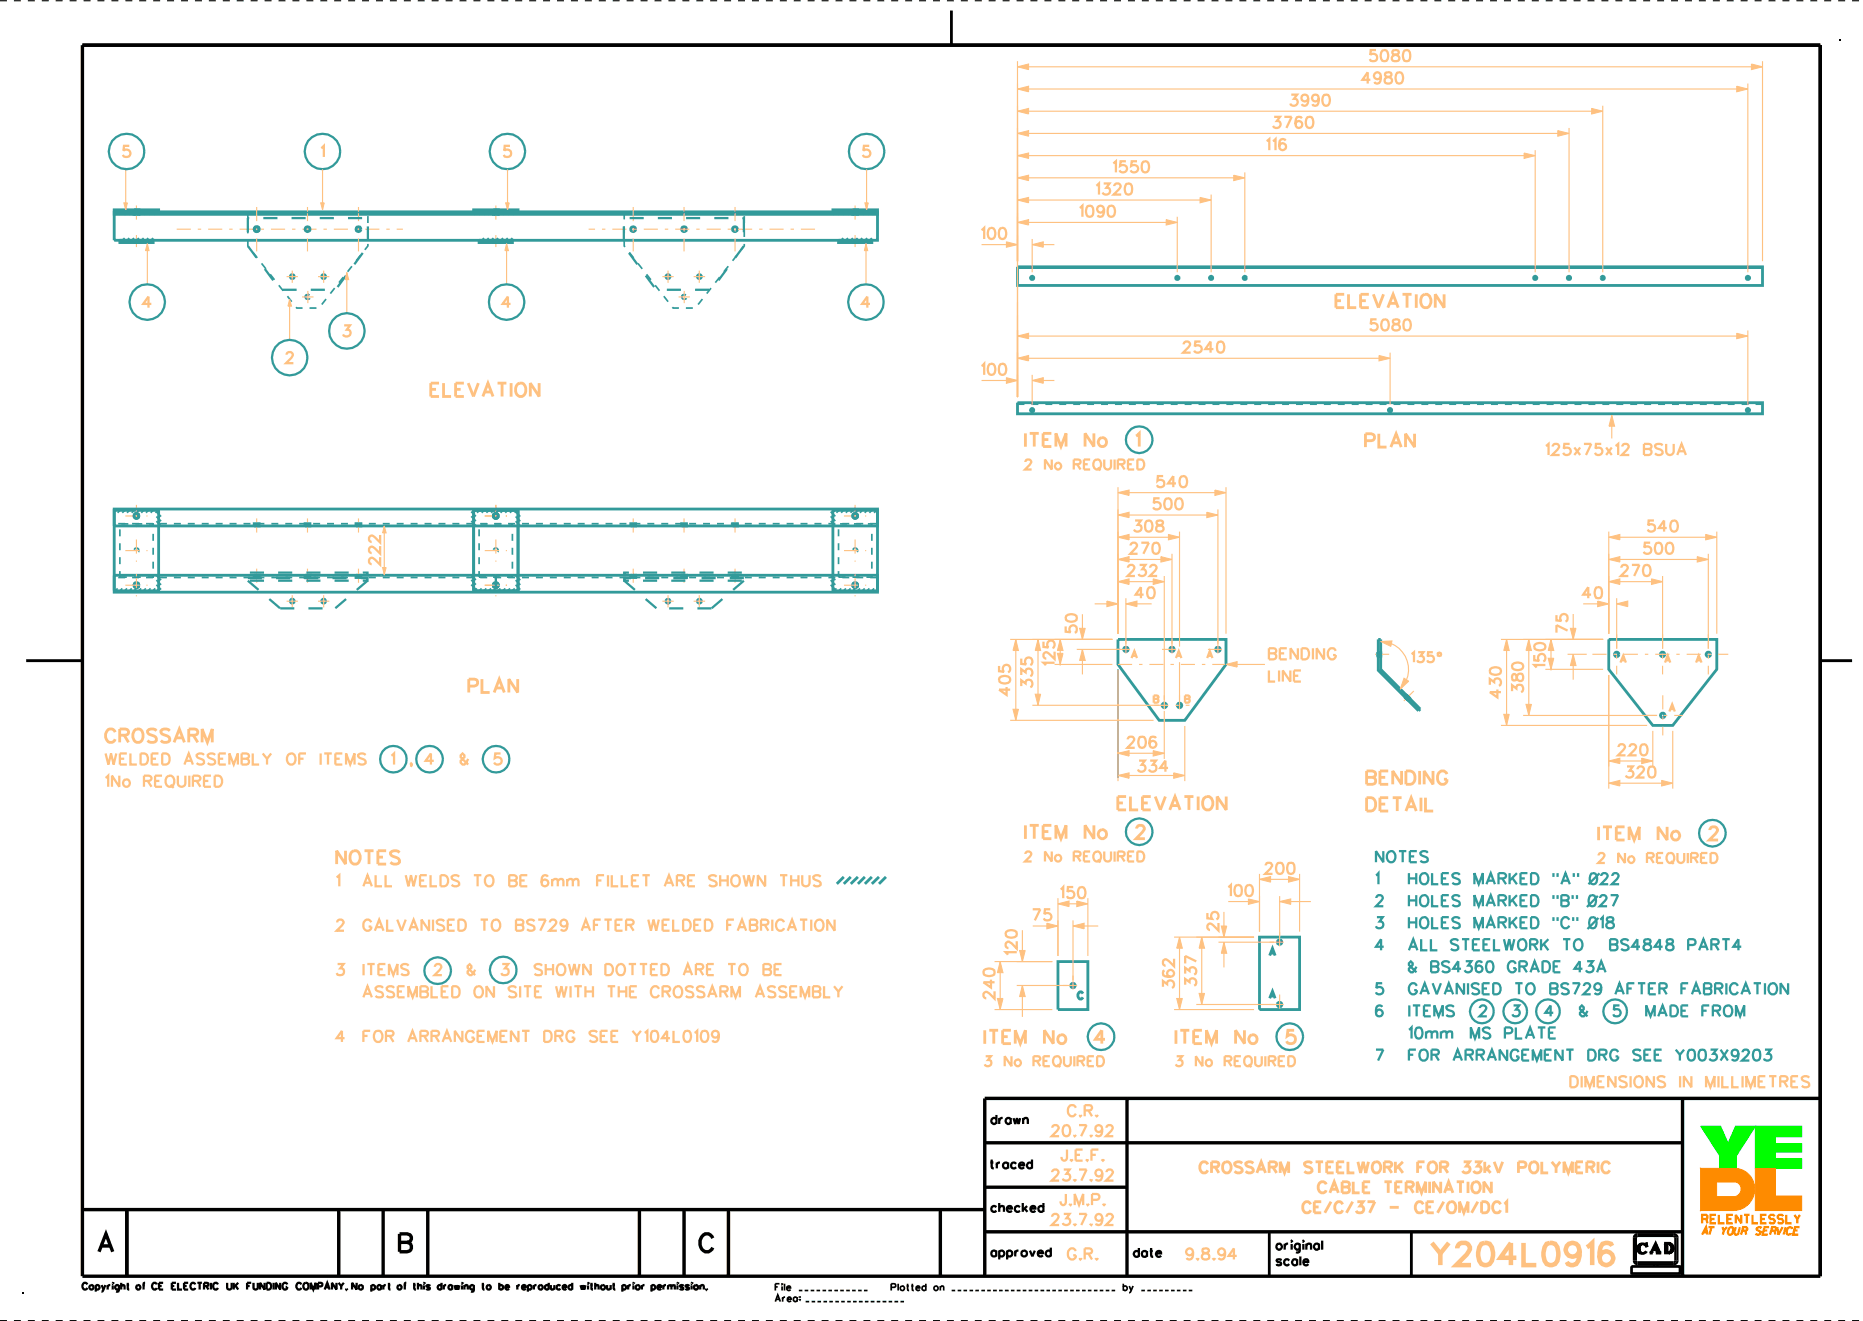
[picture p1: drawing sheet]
<svg xmlns="http://www.w3.org/2000/svg" width="419mm" height="297mm" viewBox="0 0 419 297" stroke-linecap="round" stroke-linejoin="round" font-family="sans-serif">
<g fill="none" stroke="#329a9a" stroke-width=".63" stroke-linecap="butt">
<path d="M25.7 47.7h171.7v6.4h-171.7zM25.7 47.7h171.7v.5h-171.7zM25.7 47.2h10v.5h-10zM27 54.1h7.5v.5h-7.5zM30.1 47.2h1.1v.5h-1.1zM30.1 47.7h1.1v.5h-1.1zM30.2 54.1h1v.5h-1zM106.6 47.2h9.9v.5h-9.9zM107.8 54.1h7.5v.5h-7.5zM111 47.7h1.1v.5h-1.1zM111 47.2h1.1v.5h-1.1zM111 54.1h1.1v.5h-1.1z"/>
<path d="M187.4 47.2h10v.5h-10zM188.6 54.1h7.5v.5h-7.5zM191.8 47.7h1.1v.5h-1.1zM191.8 47.2h1.1v.5h-1.1zM191.9 54.1h1v.5h-1zM228.9 60h167.6v4.2h-167.6zM228.9 90.6h167.6v2.5h-167.6zM25.7 114.8h10v18.1h-10zM25.7 114.5h171.7v3.8h-171.7zM57.2 117.8h1.1v.5h-1.1zM68.6 117.8h1.1v.5h-1.1zM80.1 117.8h1.1v.5h-1.1z"/>
<path d="M106.6 114.8h9.9v18.1h-9.9zM141.9 117.8h1.1v.5h-1.1zM153.3 117.8h1.1v.5h-1.1zM164.8 117.8h1.1v.5h-1.1zM187.4 114.8h10v18.1h-10zM25.7 129.4h171.7v3.8h-171.7zM57.2 129.4h1.1v.5h-1.1zM68.6 129.4h1.1v.5h-1.1zM80.1 129.4h1.1v.5h-1.1zM141.9 129.4h1.1v.5h-1.1zM153.3 129.4h1.1v.5h-1.1zM164.8 129.4h1.1v.5h-1.1z"/>
<path d="M251.5 143.8h24.3v5.7l-9.3 12.6h-5.7l-9.3-12.6zM310 143.8h.6v6.8l8.9 8.9-.4 .4-9.1-9.1zM310 146.7h.6v1h-.6zM310 146.7v1M310.1 146.7v1M310.2 146.7v1M310.3 146.7v1M310.4 146.7v1M310.5 146.7v1M310.6 146.7v1M316 156.8l.4-.4 .7 .7-.4 .4zM316 156.8l.7 .7"/>
<path d="M316.1 156.7l.7 .7M316.1 156.6l.8 .8M316.2 156.6l.7 .7M316.3 156.5l.6 .8M316.3 156.5l.7 .7M316.4 156.5l.6 .7M316.4 156.5l.6 .6M316.4 156.5l.7 .6M316.4 156.4l.7 .7M316.8 157.4l-.7-.6 .6 .7M316.9 157.4l-.8-.7 .7 .7M316.9 157.3l-.7-.7 .7 .8"/>
<path d="M316.9 157.3l-.7-.7 .7 .7M317 157.2l-.7-.7 .7 .7M317.1 157.1l-.7-.7 .7 .7M361.9 143.8h24.3v6.8l-9.9 12.6h-4.5l-9.9-12.6zM189.8 197.3l-1.5 1.5M191.4 197.3l-1.6 1.5M193 197.3l-1.6 1.5M194.6 197.3l-1.6 1.5M196.1 197.3l-1.5 1.5M197.7 197.3l-1.6 1.5M199.3 197.3l-1.6 1.5M238 216.3h6.7v10.8h-6.7z"/>
<path d="M283.3 210.8h9.1v16.3h-9.1z"/>
<circle cx="57.8" cy="51.6" r=".54"/>
<circle cx="57.8" cy="51.6" r=".56"/>
<circle cx="69.2" cy="51.6" r=".53"/>
<circle cx="80.7" cy="51.6" r=".54"/>
<circle cx="142.5" cy="51.6" r=".54"/>
<circle cx="153.9" cy="51.6" r=".54"/>
<circle cx="165.4" cy="51.6" r=".55"/>
<circle cx="232.2" cy="62.5" r=".36"/>
<circle cx="264.9" cy="62.5" r=".36"/>
<circle cx="272.4" cy="62.5" r=".36"/>
<circle cx="280" cy="62.5" r=".37"/>
<circle cx="345.4" cy="62.5" r=".36"/>
<circle cx="353" cy="62.5" r=".36"/>
<circle cx="360.5" cy="62.5" r=".36"/>
<circle cx="393.2" cy="62.5" r=".36"/>
<circle cx="232.2" cy="92.3" r=".37"/>
<circle cx="312.7" cy="92.3" r=".37"/>
<circle cx="393.2" cy="92.3" r=".38"/>
<circle cx="30.7" cy="116.1" r=".56"/>
<circle cx="111.5" cy="116.1" r=".56"/>
<circle cx="192.4" cy="116" r=".55"/>
<circle cx="30.7" cy="131.7" r=".54"/>
<circle cx="111.6" cy="131.7" r=".54"/>
<circle cx="192.4" cy="131.6" r=".53"/>
<circle cx="253.3" cy="146.1" r=".51"/>
<circle cx="261.9" cy="158.7" r=".49"/>
<circle cx="263.6" cy="146.1" r=".5"/>
<circle cx="265.4" cy="158.7" r=".49"/>
<circle cx="274" cy="146.1" r=".51"/>
<circle cx="363.7" cy="147.2" r=".5"/>
<circle cx="374" cy="147.2" r=".49"/>
<circle cx="384.3" cy="147.2" r=".5"/>
<circle cx="374" cy="160.9" r=".48"/>
<circle cx="287.9" cy="212" r=".48"/>
<circle cx="241.4" cy="221.7" r=".49"/>
<circle cx="287.8" cy="226" r=".49"/>
</g>
<g fill="none" stroke="#fec181" stroke-width=".25" stroke-dasharray="3.2 1.6 .8 1.6" stroke-linecap="butt">
<path d="M30.7 46.2v3.6M30.7 55.6v-2.7M39.8 51.6h50.8M57.7 46.6v10M69.2 46.6v10M80.6 46.6v10M111.5 46.2v3.6M111.5 55.6v-2.7M142.5 46.6v10M153.9 46.6v10M165.4 46.6v10M183.3 51.6h-50.9"/>
<path d="M192.4 46.2v3.6M192.4 55.6v-2.7M64.5 62.2h2.5M65.7 60.9v2.7M67.9 66.8h2.6M69.3 65.4v2.8M72.8 60.9v2.7M74.1 62.2h-2.6M149 62.2h2.6M150.3 60.9v2.7M152.7 66.8h2.5M153.9 65.4v2.8"/>
<path d="M157.3 60.9v2.7M158.6 62.2h-2.6M28.2 116.1h5M30.7 113.6v5M57.7 119.8v-3.6M69.2 119.8v-3.6M80.6 119.8v-3.6M109.1 116.1h4.9M111.5 113.6v5M142.5 119.8v-3.6M153.9 119.8v-3.6M165.4 119.8v-3.6"/>
<path d="M189.9 116.1h5M192.4 113.6v5M28.2 131.7h5M28.2 123.9h5M30.7 129.2v5M30.7 121.4v5M57.7 127.9v3.6M64.5 135.3h2.5M65.7 133.9v2.8M69.2 127.9v3.6M72.8 133.9v2.8M74.1 135.3h-2.6"/>
<path d="M80.6 127.9v3.6M109.1 131.7h4.9M109.1 123.9h4.9M111.5 129.2v5M111.5 121.4v5M142.5 127.9v3.6M149 135.3h2.6M150.3 133.9v2.8M153.9 127.9v3.6M157.3 133.9v2.8M158.6 135.3h-2.6M165.4 127.9v3.6"/>
<path d="M189.9 131.7h5M189.9 123.9h5M192.4 129.2v5M192.4 121.4v5M251 146.1h4.6M251.5 149.5h24.1M253.3 143.8v4.5M259.7 158.7h7.9M261.4 146.1h4.5M261.9 156.4v4.6M263.7 143.8v4.5M265.3 156.4v4.6"/>
<path d="M271.7 146.1h4.5M274 143.8v4.5M312.5 147.2h-3.9M318.1 155.4l-2.8 2.8M358.2 147.2h30.6M363.7 142.7v9M374 142.7v9M374.1 156.4v9M384.3 142.7v9M369.6 161h8.9M241.4 219.5v4.5M285.6 212h4.5"/>
<path d="M287.9 209.7v4.5M239.1 221.7h4.5M285.6 226h4.5M287.9 223.7v4.5"/>
</g>
<g fill="#fe0000" stroke="#fe0000" stroke-width=".22">
<path d="M111 47.7h1.1v.5h-1.1z" fill-rule="evenodd"/>
<path d="M191.8 47.7h1.1v.5h-1.1z" fill-rule="evenodd"/>
<path d="M57.2 129.4h1.1v.5h-1.1z" fill-rule="evenodd"/>
<path d="M68.6 129.4h1.1v.5h-1.1z" fill-rule="evenodd"/>
<path d="M80.1 129.4h1.1v.5h-1.1z" fill-rule="evenodd"/>
<path d="M141.9 129.4h1.1v.5h-1.1z" fill-rule="evenodd"/>
<path d="M153.3 129.4h1.1v.5h-1.1z" fill-rule="evenodd"/>
<path d="M164.8 129.4h1.1v.5h-1.1z" fill-rule="evenodd"/>
<path d="M57.2 117.8h1.1v.5h-1.1z" fill-rule="evenodd"/>
<path d="M68.6 117.8h1.1v.5h-1.1z" fill-rule="evenodd"/>
<path d="M80.1 117.8h1.1v.5h-1.1z" fill-rule="evenodd"/>
<path d="M141.9 117.8h1.1v.5h-1.1z" fill-rule="evenodd"/>
<path d="M153.3 117.8h1.1v.5h-1.1z" fill-rule="evenodd"/>
<path d="M164.8 117.8h1.1v.5h-1.1z" fill-rule="evenodd"/>
<path d="M30.1 47.2h1.1v.5h-1.1z" fill-rule="evenodd"/>
<path d="M30.1 47.7h1.1v.5h-1.1z" fill-rule="evenodd"/>
<path d="M111 47.2h1.1v.5h-1.1z" fill-rule="evenodd"/>
<path d="M191.8 47.2h1.1v.5h-1.1z" fill-rule="evenodd"/>
<path d="M30.2 54.1h1v.5h-1z" fill-rule="evenodd"/>
<path d="M111 54.1h1.1v.5h-1.1z" fill-rule="evenodd"/>
<path d="M191.9 54.1h1v.5h-1z" fill-rule="evenodd"/>
</g>
<g fill="none" stroke="#329a9a" stroke-width=".38" stroke-dasharray="1.6 1.6" stroke-linecap="butt">
<path d="M55.8 47.8v7.5l11 14h5l11-14v-7.5h-27M140.4 47.8v7.5l11 14h5l11-14v-7.5h-27M69.3 66.3a.54 .54 0 0 0-.6 .7 .54 .54 0 0 0 .9 .2 .54 .54 0 0 0-.2-.9h-.1M153.9 66.3a.54 .54 0 0 0-.5 .7 .54 .54 0 0 0 .8 .2 .54 .54 0 0 0-.1-.9h-.2M228.9 90.9h167.6M25.7 118.3h171.7v-.5h-171.7v.5M25.7 129.4h171.7v.5h-171.7v-.5M27 129.8h7.5v-11.9h-7.5v11.9M31.2 123.9a.54 .54 0 0 0-.7-.6 .54 .54 0 0 0-.2 .9 .54 .54 0 0 0 .9-.2v-.1M107.8 129.8h7.5v-11.9h-7.5v11.9M112.1 123.9a.56 .56 0 0 0-.7-.6 .56 .56 0 0 0-.3 .9 .56 .56 0 0 0 1-.2v-.1M188.6 129.8h7.5v-11.9h-7.5v11.9"/>
<path d="M192.9 123.9a.54 .54 0 0 0-.7-.5 .54 .54 0 0 0-.3 .8 .54 .54 0 0 0 .9 0l.1-.3M374.1 160.4a.5 .5 0 0 0-.5 .7 .5 .5 0 0 0 .8 .2 .5 .5 0 0 0 0-.8l-.3-.1"/>
</g>
<g fill="none" stroke="#329a9a" stroke-width=".51" stroke-dasharray="3.2 3.2" stroke-linecap="butt">
<path d="M55.8 49.1v6.2l7.2 9.9h12.5l7.3-9.9v-6.2h-27M167.3 49.1v6.2l-7.2 9.9h-12.5l-7.3-9.9v-6.2h27M66.3 62.2a.5 .5 0 0 0-.7-.5 .5 .5 0 0 0-.2 .8 .5 .5 0 0 0 .8-.1l.1-.2M72.3 62.2a.5 .5 0 0 0 .7 .5 .5 .5 0 0 0 .2-.8 .5 .5 0 0 0-.9 .2v.1M150.7 62.2a.5 .5 0 0 0-.6-.4 .5 .5 0 0 0-.3 .8 .5 .5 0 0 0 .9-.1v-.3M156.8 62.2a.5 .5 0 0 0 .7 .5 .5 .5 0 0 0 .2-.8 .5 .5 0 0 0-.8 0l-.1 .3M55.8 129.4h26.9v-.6h-26.9v.6M55.8 130h26.9v.6h-26.9v-.6M55.8 130.6l7.2 6.3M63 136.9h12.4M66.3 135.3a.49 .49 0 0 0-.7-.6 .49 .49 0 0 0-.2 .8 .49 .49 0 0 0 .8-.1l.1-.1M72.3 135.3a.49 .49 0 0 0 .7 .5 .49 .49 0 0 0 .2-.8 .49 .49 0 0 0-.9 .1v.2"/>
<path d="M82.7 130.6l-7.3 6.3M111.5 129.2v5M140.4 130.6l7.3 6.3M150.7 135.3a.5 .5 0 0 0-.6-.5 .5 .5 0 0 0-.3 .8 .5 .5 0 0 0 .9 0v-.3M156.8 135.3a.51 .51 0 0 0 .8 .3 .51 .51 0 0 0 0-.9 .51 .51 0 0 0-.8 .4v.2M160.1 136.9h-12.4M167.3 129.4h-26.9v-.6h26.9v.6M167.3 130h-26.9v.6h26.9v-.6M167.3 130.6l-7.2 6.3"/>
</g>
<g fill="none" stroke="#329a9a" stroke-width=".38">
<path d="M26.8 47.2l-1.1 1.1M27.9 47.2l-1.1 1.1M28 53.6l-1 1M29 47.2l-1.1 1.1M29.1 53.6l-1.1 1M30.1 47.2l-1.1 1.1M30.1 53.6l-1 1M31.2 47.2l-1.1 1.1M31.2 53.6l-1.1 1M32.3 53.6l-1.1 1M32.3 47.2l-1.1 1.1M33.4 53.6l-1.1 1"/>
<path d="M33.5 47.2l-1.2 1.1M34.5 53.6l-1.1 1M34.6 47.2l-1.1 1.1M35.7 47.2l-1.1 1.1M107.6 47.2l-1 1.1M108.7 47.2l-1 1.1M108.9 53.6l-1 1M109.8 47.2l-1 1.1M109.9 53.6l-1 1M110.9 47.2l-1 1.1M111 53.6l-1 1M112 47.2l-1 1.1"/>
<path d="M112.1 53.6l-1.1 1M113.1 47.2l-1 1.1M113.2 53.6l-1.1 1M114.2 53.6l-1 1M114.3 47.2l-1.1 1.1M115.3 53.6l-1 1M115.4 47.2l-1.1 1.1M116.5 47.2l-1.1 1.1M188.4 47.2l-1 1.1M189.5 47.2l-1 1.1M189.7 53.6l-1 1M190.6 47.2l-1 1.1"/>
<path d="M190.8 53.6l-1.1 1M191.7 47.2l-1 1.1M191.9 53.6l-1.1 1M192.9 47.2l-1.1 1.1M192.9 53.6l-1 1M194 47.2l-1 1.1M194 53.6l-1 1M195.1 47.2l-1 1.1M195.1 53.6l-1 1M196.1 53.6l-1 1M196.2 47.2l-1 1.1M197.3 47.2l-1 1.1"/>
<path d="M228.9 60.3h167.6M26.2 114.5l-.5 .6M27.3 114.5l-.8 .9M28.4 114.5l-.9 .9M29.4 114.5l-.8 .9M30.5 114.5l-.9 .9M31.5 114.5l-.8 .9M32.6 114.5l-.8 .9M33.7 114.5l-.8 .9M34.7 114.5l-.8 .9M35.2 117.3l1 1M35.2 116.2l1 1.1"/>
<path d="M35.2 115.1l1 1.1M35.8 114.5l-.8 .9M106 115.1l1.1 1.1M106 116.2l1.1 1M106 117.2l1.1 1.1M107.1 114.5l-.8 .9M108.2 114.5l-.9 .9M109.2 114.5l-.8 .9M110.3 114.5l-.9 .9M111.3 114.5l-.8 .9M112.4 114.5l-.9 .9M113.5 114.5l-.9 .9"/>
<path d="M114.5 114.5l-.8 .9M115.6 114.5l-.9 .9M116 117.3l1.1 1M116 116.2l1.1 1.1M116 115.1l1.1 1.1M116.6 114.5l-.8 .9M186.9 115.1l1 1.1M186.9 116.2l1 1M186.9 117.2l1 1.1M187.9 114.5l-.8 .9M189 114.5l-.8 .9M190 114.5l-.8 .9"/>
<path d="M191.1 114.5l-.8 .9M192.2 114.5l-.9 .9M193.2 114.5l-.8 .9M194.3 114.5l-.8 .9M195.3 114.5l-.8 .9M196.4 114.5l-.8 .9M197.4 114.6l-.8 .8M26.5 132.4l-.9 .8M27.5 132.4l-.8 .8M28.6 132.4l-.9 .8M29.6 132.4l-.8 .8M30.7 132.4l-.9 .8"/>
<path d="M31.8 132.4l-.9 .8M32.8 132.4l-.8 .8M33.9 132.4l-.9 .8M34.9 132.4l-.8 .8M35.2 131.6l1 1M35.2 130.5l1 1.1M35.2 129.5l1 1M36 132.4l-.9 .8M106 129.4l1.1 1.1M106 130.5l1.1 1M106 131.5l1.1 1.1M107.3 132.4l-.8 .8"/>
<path d="M108.3 132.4l-.8 .8M109.4 132.4l-.8 .8M110.4 132.4l-.8 .8M111.5 132.4l-.8 .8M112.6 132.4l-.8 .8M113.7 132.4l-.9 .8M114.7 132.4l-.8 .8M115.8 132.4l-.9 .8M116 131.6l1.1 1M116 130.5l1.1 1.1M116 129.5l1.1 1M116.8 132.4l-.8 .8"/>
<path d="M186.9 131.6l1 1M186.9 130.5l1 1.1M186.9 129.5l1 1M188.2 132.4l-.9 .8M189.2 132.4l-.8 .8M190.3 132.4l-.9 .8M191.3 132.4l-.8 .8M192.4 132.4l-.8 .8M193.5 132.4l-.9 .8M194.5 132.4l-.8 .8M195.6 132.4l-.9 .8M196.6 132.4l-.8 .8"/>
<path d="M251.5 150.6v24.4"/>
</g>
<path d="M69.3 66.3a.54 .54 0 0 0-.6 .7 .54 .54 0 0 0 .9 .2 .54 .54 0 0 0-.2-.9h-.1M153.9 66.3a.54 .54 0 0 0-.5 .7 .54 .54 0 0 0 .8 .2 .54 .54 0 0 0-.1-.9h-.2" fill="none" stroke="#329a9a" stroke-width=".38" stroke-dasharray=".8 .8" stroke-linecap="butt"/>
<g fill="none" stroke="#fec181" stroke-width=".25">
<path d="M228.9 13.8v75.5M228.9 15h167.6M393.2 18.8v42.5M396.5 13.8v45M28.3 38.1v9.1M72.6 38.1v9.1M114.2 38.1v9.1M194.9 38.1v9.1M228.9 35h116.5M228.9 30h124.1M228.9 25h131.7M228.9 20h164.3"/>
<path d="M280 38.8v22.5M345.4 33.8v27.5M353 28.8v32.5M360.6 23.8v37.5M33.1 54.8v9.2M114 54.8v9.2M194.8 54.8v9.2M220.8 55h8.1M228.9 50h35.9M228.9 45h43.6M228.9 40h51.1M232.2 55h5"/>
<path d="M232.2 53.8v7.5M264.8 48.8v12.5M272.5 43.8v17.5M65.2 67.3v9.2M78 61.3v9.1M228.9 75.6h164.3M312.7 79.3v11.7M393.2 74.3v16.7M220.8 85.6h8.1M228.9 80.6h83.8M232.2 84.3v6.7M232.2 85.6h5"/>
<path d="M362.6 93.4v5.2M86.4 118.3v11.1M251.5 109.6v33M251.5 115.9h22.5M251.5 110.8h24.3M265.3 119.6v25.9M274 114.6v30.2M275.8 109.6v33M361.9 119.6v23M386.2 119.6v23M85.7 129.4h.1M243.5 138.2v5.6"/>
<path d="M246.3 135.8h5.2M251.5 130.9h10.4M251.5 125.9h12.2M251.5 120.9h13.8M253.3 135.8h5.8M253.3 134.6v10.2M261.9 129.6v27.8M263.7 124.6v20.2M353.9 138.1v5.7M356.2 135.8h5.7M361.9 130.9h12.1M361.9 125.9h22.4"/>
<path d="M361.9 120.9h24.3M363.7 135.8h.2M363.7 134.6v11.4M374 129.6v16.4M384.3 124.6v21.4M227.2 143.8h23M228.5 143.8v18.3M232.2 158.7h28.5M233.5 143.8v14.9M237.2 149.5h13M238.5 143.8v5.9M242.2 146.1h9.9"/>
<path d="M243.5 146.1v5.6M251.5 150.7v25M261.9 159.9v10.8M265.3 149v8.4M275.8 149.5h8.8M310.6 144.3a6.3 6.3 0 0 1 5.8 3.9 6.3 6.3 0 0 1-1.4 6.8M337.7 143.8h22.9M338.9 143.8v19.4M343.9 143.8v17.2M347.6 150.6h13M348.9 143.8v7M352.6 147.2h4.4"/>
<path d="M353.9 147.2v5.7M361.9 151.8v25.6M227.2 162.1h32.3M251.5 169.5h10.4M251.5 174.5h15M266.5 163.3v12.4M337.7 163.2h32.8M342.6 161h30.2M361.9 171.2h9.9M361.9 176.2h14.4M371.8 164.4v8M376.3 164.4v13"/>
<path d="M283.3 196.6v13M283.3 197.8h9.1M292.4 196.6v13M223.7 216.3h13M225 216.3v10.8M230 209.3v7M232.3 208.3h5.7M238 202.1v13M238 203.3h6.7M241.4 208.3h5.7M241.4 207.1v13.4M244.7 202.1v13"/>
<path d="M264.1 210.8h18M265.3 210.8v16.3M270.3 210.8v15.2M274.1 212h12.5M275.3 205.1v5.7M275.3 212v5.6M276.3 202.8h7M287.9 202.8h7M287.9 201.6v9.1M223.7 227.1h13M228.7 221.7h11.4M230 221.7v7.1"/>
<path d="M264.1 227.1h18M269.1 226h17.5"/>
</g>
<g fill="none" stroke="#329a9a" stroke-width=".51">
<path d="M332.9 226.8v-.1a.79 .79 0 0 1 1-.5l.2 .1a.52 .52 0 0 1 .1 .8l-1.4 1.5h1.7M349.4 227.8h-1.8l1.2-1.6v2.4M357.1 227.4l-.8 1.2h-.4l-.5-.4v-.4l.9-.8v-.4l-.4-.4-.5 .4v.4l1.7 1.6M397 236.1h1.4l-.8 1a.79 .79 0 0 1 .9 .9 .79 .79 0 0 1-1.1 .6l-.5-.2-.1-.3M402.3 221.2v2.5l-1.7-2.5v2.5"/>
<circle cx="28.5" cy="34.1" r="4"/>
<circle cx="72.5" cy="34.1" r="4"/>
<circle cx="114.2" cy="34.1" r="4"/>
<circle cx="195" cy="34.1" r="4"/>
<circle cx="33.1" cy="67.9" r="4"/>
<circle cx="78" cy="74.5" r="4"/>
<circle cx="114" cy="67.9" r="4"/>
<circle cx="194.8" cy="68" r="4"/>
<circle cx="65.2" cy="80.5" r="4"/>
<circle cx="256.3" cy="98.9" r="3"/>
<circle cx="88.5" cy="170.8" r="3"/>
<circle cx="96.6" cy="170.8" r="3"/>
<circle cx="111.6" cy="170.8" r="3"/>
<circle cx="256.3" cy="187.1" r="3"/>
<circle cx="385.2" cy="187.4" r="3"/>
<circle cx="98.5" cy="218.4" r="3"/>
<circle cx="113.2" cy="218.2" r="3"/>
<circle cx="247.7" cy="233.2" r="3"/>
<circle cx="290.1" cy="233.2" r="3"/>
<circle cx="333.4" cy="227.5" r="2.68"/>
<circle cx="340.9" cy="227.5" r="2.68"/>
<circle cx="348.2" cy="227.5" r="2.68"/>
<circle cx="363.3" cy="227.5" r="2.68"/>
</g>
<g fill="#fec181" stroke="#fec181" stroke-width=".22">
<path d="M86.1 127.7h.8l-.5 1.6z"/>
<path d="M86.4 118.3l.5 1.6h-.8z"/>
<path d="M27.9 45.6h.8l-.4 1.6z"/>
<path d="M33.1 54.8l.4 1.6h-.8z"/>
<path d="M72.1 45.6h.8l-.3 1.6z"/>
<path d="M113.7 45.6h.9l-.4 1.6z"/>
<path d="M194.6 45.6h.7l-.4 1.6z"/>
<path d="M114 54.8l.4 1.6h-.8z"/>
<path d="M194.8 54.8l.4 1.6h-.8z"/>
<path d="M78 61.3l.4 1.6h-.8z"/>
<path d="M65.2 67.3l.4 1.6h-.8z"/>
<path d="M226.4 54.4l2.5 .6-2.5 .6z"/>
<path d="M232.2 55l2.5-.6v1.2z"/>
<path d="M228.9 50l2.5-.6v1.2z"/>
<path d="M262.3 49.4l2.5 .6-2.5 .6z"/>
<path d="M228.9 45l2.5-.6v1.2z"/>
<path d="M270 44.4l2.5 .6-2.5 .6z"/>
<path d="M228.9 40l2.5-.6v1.2z"/>
<path d="M277.5 39.4l2.5 .6-2.5 .6z"/>
<path d="M228.9 35l2.5-.6v1.2z"/>
<path d="M342.9 34.4l2.5 .6-2.5 .6z"/>
<path d="M228.9 30l2.5-.6v1.2z"/>
<path d="M350.4 29.4l2.6 .6-2.6 .6z"/>
<path d="M228.9 25l2.5-.6v1.3z"/>
<path d="M358.1 24.4l2.5 .6-2.5 .7z"/>
<path d="M228.9 20l2.5-.6v1.3z"/>
<path d="M390.7 19.4l2.5 .6-2.5 .7z"/>
<path d="M228.9 15l2.5-.6v1.3z"/>
<path d="M394 14.4l2.5 .6-2.5 .7z"/>
<path d="M232.2 85.6l2.5-.6v1.2z"/>
<path d="M228.9 80.6l2.5-.6v1.2z"/>
<path d="M310.2 80l2.5 .6-2.5 .6z"/>
<path d="M228.9 75.6l2.5-.6v1.2z"/>
<path d="M390.7 75l2.5 .6-2.5 .6z"/>
<path d="M226.4 85l2.5 .6-2.5 .6z"/>
<path d="M249 135.2l2.5 .6-2.5 .7z"/>
<path d="M253.3 135.8l2.5-.6v1.3z"/>
<path d="M251.5 130.9l2.5-.7v1.3z"/>
<path d="M259.4 130.2l2.5 .7-2.5 .6z"/>
<path d="M251.5 125.9l2.5-.7v1.2z"/>
<path d="M261.2 125.2l2.5 .7-2.5 .5z"/>
<path d="M251.5 120.9l2.5-.7v1.3z"/>
<path d="M262.8 120.2l2.5 .7-2.5 .6z"/>
<path d="M251.5 115.9l2.5-.7v1.3z"/>
<path d="M271.5 115.2l2.5 .7-2.5 .6z"/>
<path d="M251.5 110.8l2.5-.6v1.3z"/>
<path d="M273.3 110.2l2.5 .6-2.5 .7z"/>
<path d="M237.9 147h1.2l-.6 2.5z"/>
<path d="M238.5 143.8l.6 2.5h-1.2z"/>
<path d="M233.5 143.8l.6 2.5h-1.2z"/>
<path d="M232.9 156.2h1.2l-.6 2.5z"/>
<path d="M228.5 143.8l.6 2.5h-1.2z"/>
<path d="M227.9 159.6h1.2l-.6 2.5z"/>
<path d="M242.9 141.4h1.2l-.6 2.4z"/>
<path d="M243.5 146.1l.6 2.5h-1.2z"/>
<path d="M251.5 169.5l2.5-.6v1.2z"/>
<path d="M259.4 168.9l2.5 .6-2.5 .6z"/>
<path d="M251.5 174.5l2.5-.6v1.2z"/>
<path d="M264 173.9l2.5 .6-2.5 .6z"/>
<path d="M359.4 135.2l2.5 .6-2.5 .7z"/>
<path d="M363.7 135.8l2.5-.6v1.3z"/>
<path d="M361.9 130.9l2.5-.7v1.3z"/>
<path d="M371.5 130.2l2.5 .7-2.5 .6z"/>
<path d="M361.9 125.9l2.5-.7v1.2z"/>
<path d="M381.8 125.2l2.5 .7-2.5 .5z"/>
<path d="M361.9 120.9l2.5-.7v1.3z"/>
<path d="M383.7 120.2l2.5 .7-2.5 .6z"/>
<path d="M348.3 148.1h1.2l-.6 2.5z"/>
<path d="M348.9 143.8l.6 2.5h-1.2z"/>
<path d="M343.9 143.8l.6 2.5h-1.2z"/>
<path d="M343.3 158.5h1.2l-.6 2.5z"/>
<path d="M338.9 143.8l.6 2.5h-1.2z"/>
<path d="M338.3 160.7h1.2l-.6 2.5z"/>
<path d="M353.3 141.4h1.2l-.6 2.4z"/>
<path d="M353.9 147.2l.6 2.5h-1.2z"/>
<path d="M361.9 171.2l2.5-.6v1.2z"/>
<path d="M369.3 170.6l2.5 .6-2.5 .6z"/>
<path d="M361.9 176.2l2.5-.6v1.2z"/>
<path d="M373.8 175.6l2.5 .6-2.5 .6z"/>
<path d="M315.8 152.6l1.1 .6-1.9 1.8z"/>
<path d="M310.6 144.3l2.5-.1-.2 1.2z"/>
<path d="M229.4 213.8h1.2l-.6 2.5z"/>
<path d="M230 221.7l.6 2.5h-1.2z"/>
<path d="M225 216.3l.6 2.5h-1.2z"/>
<path d="M224.4 224.6h1.2l-.6 2.5z"/>
<path d="M235.5 207.7l2.5 .6-2.5 .7z"/>
<path d="M241.4 208.3l2.5-.6v1.3z"/>
<path d="M242.2 202.7l2.5 .6-2.5 .7z"/>
<path d="M238 203.3l2.5-.6v1.3z"/>
<path d="M274.7 208.3h1.3l-.7 2.5z"/>
<path d="M275.3 212l.7 2.5h-1.3z"/>
<path d="M270.3 210.8l.7 2.5h-1.3z"/>
<path d="M269.7 223.5h1.3l-.7 2.5z"/>
<path d="M265.3 210.8l.7 2.5h-1.3z"/>
<path d="M264.7 224.6h1.3l-.7 2.5z"/>
<path d="M280.8 202.2l2.5 .6-2.5 .7z"/>
<path d="M287.9 202.8l2.5-.6v1.3z"/>
<path d="M289.9 197.2l2.5 .6-2.5 .7z"/>
<path d="M283.3 197.8l2.5-.6v1.3z"/>
<path d="M275.8 149.5l2.5-.7v1.3z"/>
<path d="M362.6 93.4l.6 2.5h-1.3z"/>
</g>
<path d="M97.6 171.2h-1.8l1.1-1.7v2.5M105.3 170.7l-.8 1.3h-.4l-.5-.4v-.4l.9-.9v-.4l-.4-.4-.5 .4v.4l1.7 1.7M184.6 197.2a.94 .94 0 0 0-1.6 .3 1.68 1.68 0 0 0 1.4 .8l.2 .4v.4a1.12 1.12 0 0 1-1.6 0M187.7 206.9v2.5l-1.6-2.5v2.5M189.5 221.9l-.9 1.2" fill="none" stroke="#fec181" stroke-width=".51"/>
<path d="M335.5 265.9v2.5l-1.7-2.5v2.5M338.4 270.8l.6-.5v2.5" fill="none" stroke="#fec181" stroke-width=".63" stroke-linecap="butt"/>
<g fill="none" stroke="#000" stroke-width=".76" stroke-linecap="butt">
<path d="M18.5 10.2h391v276.9h-391zM221.5 257.1h157M253.5 247.1v40M378.5 247.1v40M409.5 247.1h-188v40M18.5 272.1h203M28.5 272.1v15M76.2 272.1v15M86.2 272.1v15M96.2 272.1v15M143.8 272.1v15M153.9 272.1v15"/>
<path d="M163.9 272.1v15M211.5 272.1v15M221.5 277.1h157M221.5 267.1h32"/>
</g>
<path d="M367.9 277.8l.3-.1h8.4a.79 .79 0 0 1 .8 .8v5.1a.79 .79 0 0 1-.8 .8h-8.2a.79 .79 0 0 1-.8-.8v-5.3zM368.1 278.2l.3-.2 8.3 .1 .2 .3-.1 5.4-.2 .2-8.4-.1-.2-.2zM157.5 289.4l.4-.3 .3 .1 .1 .9M157.5 289.1v1M158.9 289.9v.2zM367 284.9h10.9v1.6h-10.9zM372.1 284.4v.5M372.9 284.4v.5" fill="none" stroke="#000" stroke-width=".51"/>
<g fill="#000">
<path d="M413.9 8.8h.3v.3h-.3z" fill-rule="evenodd"/>
<path d="M5 290.8h.3v.3h-.3z" fill-rule="evenodd"/>
</g>
<path d="M214 2.4v7.8M5.9 148.6h12.6M409.5 148.6h7.1M285.5 277.1v10M317.5 277.1v10" fill="none" stroke="#000" stroke-width=".63" stroke-linecap="butt"/>
<path d="M0 .2h419.1M0 297.1h419.1" fill="none" stroke="#000" stroke-width=".25" stroke-dasharray="1.6 1.6" stroke-linecap="butt"/>
<g fill="#00fe00" stroke="#00fe00" stroke-width=".22">
<path d="M382.6 253.4h4.5l1.6 3.8 1.7-3.8h4.5l-4.3 6.6v2.8h-3.7v-2.8z" fill-rule="evenodd"/>
<path d="M394.9 253.4h10.4v2.3h-5.9v1.6h5.9v1.9h-5.9v1.5h5.9v2.1h-10.4z" fill-rule="evenodd"/>
</g>
<g fill="#fe8b00" stroke="#fe8b00" stroke-width=".22">
<path d="M394.9 262.8h4.5v6.3h5.9v3.2h-10.4z" fill-rule="evenodd"/>
<path d="M382.6 262.8h7.6a4.7 4.7 0 0 1 4.5 4.9 4.7 4.7 0 0 1-4.8 4.6h-7.3l3.6-3.1h3.7a1.66 1.66 0 0 0 1.8-1.5 1.66 1.66 0 0 0-1.5-1.8h-4z" fill-rule="evenodd"/>
<path d="M382.6 262.8l3.6 3.1v3.3l-3.6 3.1z" fill-rule="evenodd"/>
</g>
<text font-size="5" fill="#fec181" x="322.1" y="284.6">Y204L0916</text>
<g font-size="4">
<text x="22.3" y="281.6">A</text>
<text x="89.9" y="281.6">B</text>
<text x="157.5" y="281.6">C</text>
</g>
<text font-size="3.6" x="368.4" y="282">CAD</text>
<g font-size="3" fill="#fec181">
<text x="300.5" y="69.2">ELEVATION</text>
<text x="96.9" y="89.2">ELEVATION</text>
<text x="230.6" y="100.5">ITEM No</text>
<text x="253.6" y="100.5">1</text>
<text x="307.2" y="100.6">PLAN</text>
<text x="105.4" y="155.8">PLAN</text>
<text x="23.8" y="167">CROSSARM</text>
<text x="307.4" y="176.5">BENDING</text>
<text x="251.5" y="182.2">ELEVATION</text>
<text x="307.4" y="182.5">DETAIL</text>
<text x="230.6" y="188.7">ITEM No</text>
<text x="254.8" y="188.7">2</text>
<text x="359.5" y="189">ITEM No</text>
<text x="383.7" y="189">2</text>
<text x="75.7" y="194.4">NOTES</text>
<text x="221.5" y="234.8">ITEM No</text>
<text x="245.8" y="234.8">4</text>
<text x="264.5" y="234.8">ITEM No</text>
<text x="288.6" y="234.8">5</text>
</g>
<g font-size="2.5" fill="#fec181">
<text x="308.1" y="13.8">5080</text>
<text x="290.3" y="23.8">3990</text>
<text x="306.5" y="18.8">4980</text>
<text x="286.4" y="28.8">3760</text>
<text x="27.6" y="35.3">5</text>
<text x="72.3" y="35.3">1</text>
<text x="113.3" y="35.3">5</text>
<text x="194.1" y="35.3">5</text>
<text x="284.9" y="33.8">116</text>
<text x="250.4" y="38.8">1550</text>
<text x="246.6" y="43.8">1320</text>
<text x="220.8" y="53.8">100</text>
<text x="242.9" y="48.8">1090</text>
<text x="32.2" y="69.2">4</text>
<text x="113.1" y="69.2">4</text>
<text x="193.9" y="69.2">4</text>
<text x="77.2" y="75.7">3</text>
<text x="308.3" y="74.3">5080</text>
<text x="64.3" y="81.7">2</text>
<text x="266.2" y="79.3">2540</text>
<text x="220.8" y="84.3">100</text>
<text x="347.8" y="102.3">125x75x12 BSUA</text>
<text x="260.3" y="109.6">540</text>
<text x="255.1" y="119.6">308</text>
<text x="259.4" y="114.6">500</text>
<text x="370.7" y="119.6">540</text>
<text x="254.2" y="124.6">270</text>
<text x="369.8" y="124.6">500</text>
<text x="85.5" y="127" transform="rotate(-90 85.5 127)">222</text>
<text x="253.6" y="129.6">232</text>
<text x="364.6" y="129.6">270</text>
<text x="255.5" y="134.6">40</text>
<text x="356.1" y="134.6">40</text>
<text x="242.2" y="142.3" transform="rotate(-90 242.2 142.3)">50</text>
<text x="352.7" y="142.3" transform="rotate(-90 352.7 142.3)">75</text>
<text x="237.2" y="149.7" transform="rotate(-90 237.2 149.7)">125</text>
<text x="285.4" y="148.3">BENDING</text>
<text x="232.2" y="154.6" transform="rotate(-90 232.2 154.6)">335</text>
<text x="285.4" y="153.3">LINE</text>
<text x="342.7" y="155.7" transform="rotate(-90 342.7 155.7)">380</text>
<text x="347.7" y="150.2" transform="rotate(-90 347.7 150.2)">150</text>
<text x="227.2" y="156.3" transform="rotate(-90 227.2 156.3)">405</text>
<text x="337.7" y="156.9" transform="rotate(-90 337.7 156.9)">430</text>
<text x="23.8" y="172">WELDED ASSEMBLY OF ITEMS</text>
<text x="92.2" y="172">1</text>
<text x="110.5" y="172">5</text>
<text x="253.6" y="168.2">206</text>
<text x="256" y="173.6">334</text>
<text x="364" y="169.9">220</text>
<text x="23.8" y="177">1No REQUIRED</text>
<text x="365.8" y="174.9">320</text>
<text x="284.6" y="196.6">200</text>
<text x="75.7" y="199.4">1</text>
<text x="81.7" y="199.4">ALL WELDS TO BE 6mm FILLET ARE SHOWN THUS</text>
<text x="238.6" y="202.1">150</text>
<text x="276.3" y="201.6">100</text>
<text x="75.7" y="209.4">2</text>
<text x="81.7" y="209.4">GALVANISED TO BS729 AFTER WELDED FABRICATION</text>
<text x="232.3" y="207.1">75</text>
<text x="274.1" y="209.3" transform="rotate(-90 274.1 209.3)">25</text>
<text x="228.7" y="214.8" transform="rotate(-90 228.7 214.8)">120</text>
<text x="75.7" y="219.4">3</text>
<text x="81.7" y="219.4">ITEMS</text>
<text x="98.1" y="219.4">2</text>
<text x="102.8" y="219.4">&amp;</text>
<text x="113.4" y="219.4">SHOWN DOTTED ARE TO BE</text>
<text x="269.1" y="221.8" transform="rotate(-90 269.1 221.8)">337</text>
<text x="81.7" y="224.4">ASSEMBLED ON SITE WITH THE CROSSARM ASSEMBLY</text>
<text x="223.7" y="224.7" transform="rotate(-90 223.7 224.7)">240</text>
<text x="264.1" y="222.2" transform="rotate(-90 264.1 222.2)">362</text>
<text x="75.7" y="234.4">4</text>
<text x="81.7" y="234.4">FOR ARRANGEMENT DRG SEE Y104L0109</text>
<text x="353.3" y="244.6">DIMENSIONS IN MILLIMETRES</text>
<text x="240.2" y="251.1">C.R.</text>
<text x="236.6" y="255.6">20.7.92</text>
<text x="238.8" y="261.1">J.E.F.</text>
<text x="269.9" y="263.9">CROSSARM STEELWORK FOR 33kV POLYMERIC</text>
<text x="236.6" y="265.6">23.7.92</text>
<text x="296.5" y="268.4">CABLE TERMINATION</text>
<text x="236.6" y="275.6">23.7.92</text>
<text x="238.6" y="271.1">J.M.P.</text>
<text x="293.1" y="272.9">CE/C/37 - CE/OM/DC1</text>
<text x="240.2" y="283.3">G.R.</text>
<text x="266.8" y="283.3">9.8.94</text>
</g>
<g font-size="2.5" fill="#329a9a">
<text x="309.5" y="194">NOTES</text>
<text x="309.5" y="198.9">1</text>
<text x="309.5" y="203.9">2</text>
<text x="317" y="198.9">HOLES MARKED &quot;A&quot; 022</text>
<text x="317" y="203.9">HOLES MARKED &quot;B&quot; 027</text>
<text x="309.5" y="208.8">3</text>
<text x="317" y="208.8">HOLES MARKED &quot;C&quot; 018</text>
<text x="309.5" y="213.8">4</text>
<text x="317" y="213.8">ALL STEELWORK TO</text>
<text x="362.3" y="213.8">BS4848 PART4</text>
<text x="317" y="218.7">&amp; BS4360 GRADE 43A</text>
<text x="309.5" y="223.7">5</text>
<text x="317" y="223.7">GAVANISED TO BS729 AFTER FABRICATION</text>
<text x="309.5" y="228.7">6</text>
<text x="317" y="233.6">10mm MS PLATE</text>
<text x="317" y="228.7">ITEMS</text>
<text x="339.8" y="228.7">3</text>
<text x="361.5" y="228.7">MADE FROM</text>
<text x="309.5" y="238.6">7</text>
<text x="317" y="238.6">FOR ARRANGEMENT DRG SEE Y003X9203</text>
</g>
<g font-size="2.3" fill="#fec181">
<text x="230.6" y="105.6">2 No REQUIRED</text>
<text x="317.5" y="149">135^</text>
<text x="230.6" y="193.8">2 No REQUIRED</text>
<text x="359.5" y="194.1">2 No REQUIRED</text>
<text x="221.5" y="239.9">3 No REQUIRED</text>
<text x="264.5" y="239.9">3 No REQUIRED</text>
</g>
<g font-size="2">
<text x="223" y="252.8">drawn</text>
<text x="222.8" y="262.9">traced</text>
<text x="223" y="272.6">checked</text>
<text x="287.1" y="281.1">original</text>
<text x="223" y="282.7">approved</text>
<text x="255.1" y="282.8">date</text>
<text x="287.2" y="284.6">scale</text>
</g>
<text font-size="1.9" fill="#fe8b00" x="382.9" y="275.2">RELENTLESSLY</text>
<text font-size="1.7" fill="#fe8b00" x="382.9" y="277.8">AT YOUR SERVICE</text>
<g font-size="1.6" fill="#fec181">
<text x="254.6" y="148.1">A</text>
<text x="264.6" y="148.1">A</text>
<text x="271.6" y="148.1">A</text>
<text x="364.5" y="149.1">A</text>
<text x="374.5" y="149.1">A</text>
<text x="381.5" y="149.1">A</text>
<text x="259.6" y="158.1">B</text>
<text x="266.6" y="158.1">B</text>
<text x="375.5" y="160.1">A</text>
</g>
<g font-size="1.6" fill="#329a9a">
<text x="285.6" y="215">A</text>
<text x="242.5" y="224.7">C</text>
<text x="285.6" y="224.6">A</text>
</g>
<g font-size="1.5">
<text x="18.5" y="290.1">Copyright of CE ELECTRIC UK FUNDING COMPANY. No part of this drawing to be reproduced without prior permission.</text>
<text x="174.4" y="292.8">Area: _________________</text>
<text x="174.4" y="290.3">File ____________</text>
<text x="200.5" y="290.3">Plotted on ____________________________ by _________</text>
</g>
</svg>
